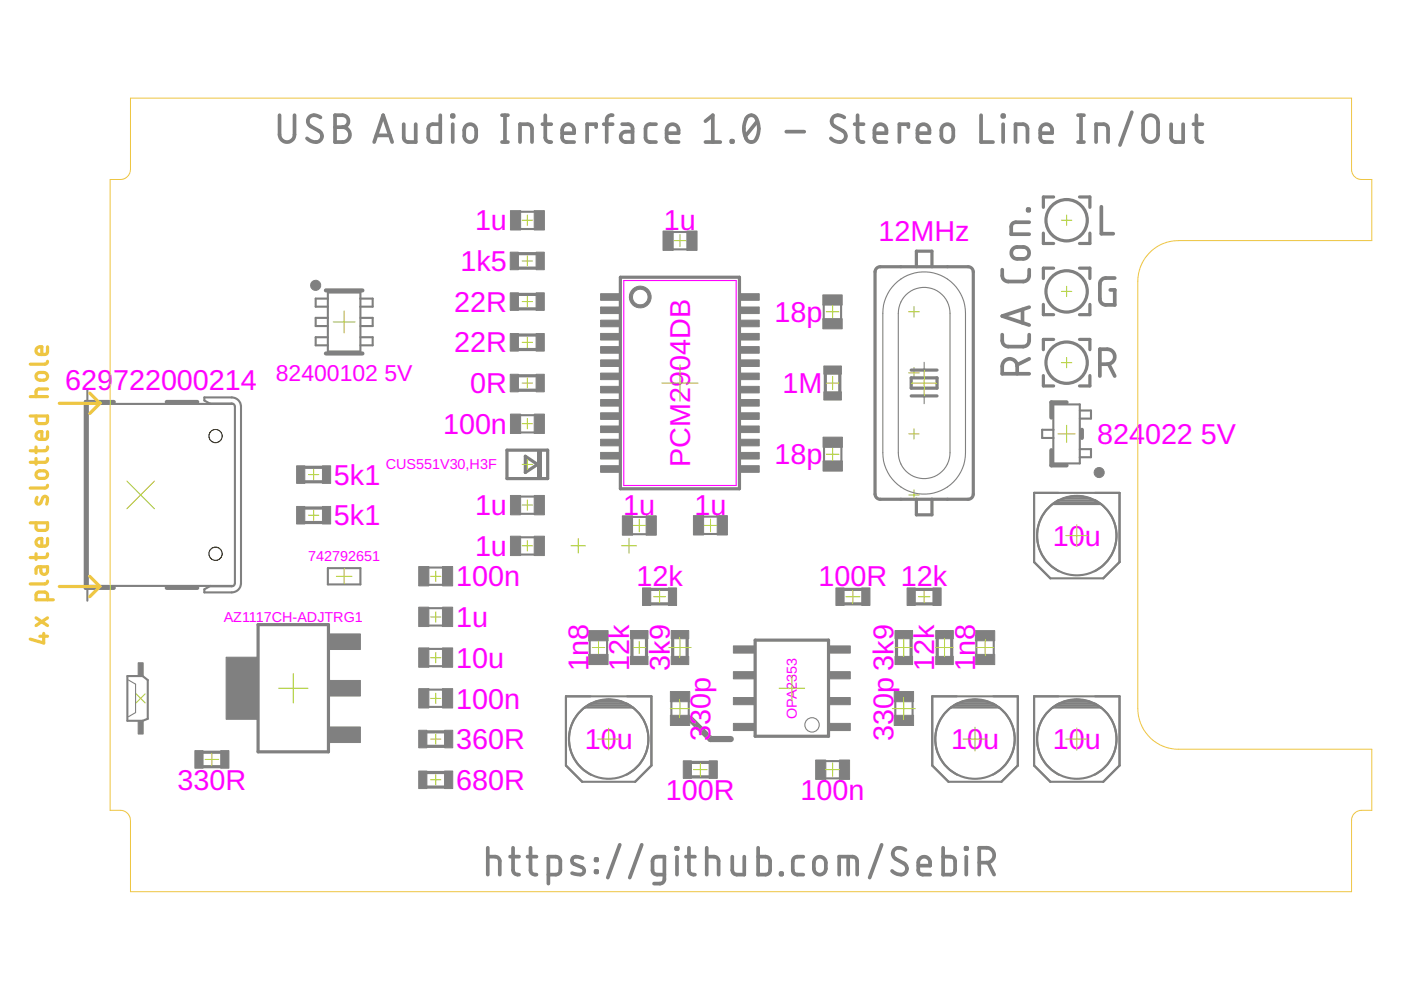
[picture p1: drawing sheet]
<svg xmlns="http://www.w3.org/2000/svg" width="297mm" height="210mm" viewBox="0 0 297 210" stroke-linecap="round" stroke-linejoin="round" font-family="sans-serif">
<g fill="none" stroke="#afd134" stroke-width=".21">
<path d="M110.7 55.3h2.2M110.7 46.7h2.2M111.8 45.6v2.2M111.8 54.2v2.2M142.9 51h2.6M144.2 49.7v2.6M225 46.7h2.2M226.1 45.6v2.2M70.7 68.3h4.6M73 65.9v4.7M110.7 63.9h2.2M110.7 72.6h2.2"/>
<path d="M111.8 62.8v2.2M111.8 71.5v2.2M144.2 77.4v7.6M175.2 66.1h2.7M176.5 64.8v2.6M176.5 79.8v2.8M192.6 66.1h2.3M192.6 79.1h2.3M193.8 65v2.2M193.8 77.9v2.3M195.9 78.4v5.6M225 61.8h2.2"/>
<path d="M225 76.9h2.2M226.1 60.7v2.2M226.1 75.8v2.2M66.5 99.5v2.2M110.7 81.2h2.2M110.7 89.8h2.2M110.7 98.5h2.2M111.8 80.1v2.2M111.8 88.7v2.2M111.8 97.4v2.2M140.3 81.2h7.7M175.1 81.2h2.8"/>
<path d="M175.2 96.3h2.7M176.5 95v2.6M192.7 92h2.2M193.1 81.2h5.7M193.8 90.9v2.2M224.3 92h3.7M226.1 90.2v3.6M26.9 102l5.8 5.9M32.7 102l-5.8 5.9M65.4 109.2h2.2M65.4 100.6h2.2M66.5 108.2v2.1"/>
<path d="M110.7 115.7h2.2M110.7 107.1h2.2M111.8 106v2.2M111.8 114.6v2.2M121.1 115.7h3M122.6 114.2v3.1M131.8 115.7h3.2M133.4 114.1v3.2M134.2 111.4h2.7M135.5 110.1v2.7M149.3 111.4h2.7M150.6 110.1v2.7"/>
<path d="M192.7 104.9h2.2M193.8 103.8v2.2M226 113.6h4.6M228.3 111.3v4.6M71.3 122.2h3.3M73 120.5v3.3M91.3 122.2h2.2M91.3 130.8h2.2M91.3 139.4h2.2M92.4 121.1v2.2M92.4 129.7v2.2M92.4 138.3v2.2"/>
<path d="M125.6 137.3h2.6M126.9 136v2.6M134.2 137.3h2.6M135.5 136v2.6M138.6 126.5h2.5M139.8 125.2v2.6M141.8 137.3h4.7M144.2 134.9v4.7M179.3 126.5h3M180.8 125v3M189.8 137.3h3.7M191.6 135.4v3.8"/>
<path d="M194.7 126.5h2.5M195.9 125.3v2.4M198.4 137.3h3.7M200.3 135.4v3.8M207.1 137.3h3.6M208.9 135.5v3.6M28.9 147.1l1.9 1.9M30.8 147.1l-1.9 1.9M44.9 159.6v2.9M59.1 145.9h6.2M62.2 142.8v6.2M91.3 148.1h2.2"/>
<path d="M91.3 156.7h2.2M92.4 147v2.2M92.4 155.6v2.2M126.7 156.7h4.7M129.1 154.4v4.6M142.1 150.2h4.1M144.2 148.2v4.1M165.2 145.9h5.4M167.9 143.2v5.4M189.2 150.2h4.9M191.6 147.8v4.9M204.2 156.7h5.1"/>
<path d="M206.7 154.2v5M225.9 156.7h4.8M228.3 154.3v4.8M43.5 161h2.9M91.3 165.3h2.2M92.4 164.2v2.2M147 163.2h2.9M148.5 161.7v2.9M175.1 163.2h2.9M176.5 161.7v2.9"/>
</g>
<g fill="none" stroke="#808080" stroke-width=".78">
<path d="M59.3 24.4v4.2a1.59 1.59 0 0 0 1.6 1.5 1.59 1.59 0 0 0 1.5-1.5v-4.2M67.9 24.9a1.54 1.54 0 0 0-1.6-.5 1.54 1.54 0 0 0-1 1.3l.1 .5 .3 .4 1.9 1.1a1.34 1.34 0 0 1 .4 1.9 1.34 1.34 0 0 1-1.8 .4l-1.1-.7M71 24.4h1.6a1.27 1.27 0 0 1 1.3 1.3 1.27 1.27 0 0 1-1.3 1.3 1.58 1.58 0 0 1 1.6 1.5 1.58 1.58 0 0 1-1.6 1.6h-1.6zM71 27h1.6M79.3 30.1l1.9-5.7 1.9 5.7M79.8 28.7h2.9M85.6 26.3v3.1l.5 .6 .5 .1h1.5v-3.8M93.3 24.4v5.7l-2-.1-.4-.3-.1-.5 .1-2.4 .6-.4 1.8-.1M95.8 24.4h.4v.3h-.4zM96 26.3v3.8M98.7 26.8a1.28 1.28 0 0 1 1.4-.4 1.28 1.28 0 0 1 .9 1.2 2.42 2.42 0 0 1-.4 2.1 1.26 1.26 0 0 1-1.4 .4 1.26 1.26 0 0 1-.8-1.2 2.45 2.45 0 0 1 .3-2.1zM106.4 30.1h1.3"/>
<path d="M106.4 24.4h1.3M107.1 24.4v5.7M110.3 30.1v-3.8l1.8 .1 .6 .4 .1 .5v2.8M115 26.3h1.9M115.6 24.4l.1 5 .4 .6 .8 .1M119.2 28.2h2.5a1.36 1.36 0 0 0-.5-1.6 1.36 1.36 0 0 0-1.7 .2l-.3 .8 .1 2.1 .6 .4h1.8M126.4 27v-.7h-1.9v3.8M128 26.3h1.9M129.9 24.4l-.8 .2-.4 .5-.1 5M131.9 26.3l1.5 .1 .4 .2 .3 .4v3.1h-1.4a1.1 1.1 0 0 1-1.1-1.1 1.1 1.1 0 0 1 1.1-1.1h1.4M139.1 26.3l-1.5 .1-.6 .4-.1 .5 .1 2.4 .6 .4h1.5M141.3 28.2h2.6a1.36 1.36 0 0 0-.5-1.6 1.36 1.36 0 0 0-1.8 .2l-.3 .8 .2 2.1 .5 .4h1.9"/>
<path d="M149.6 30.1h3.1M149.6 25.7l1.5-1.3v5.7M155.1 29.8h.3v.3h-.3zM158.5 24.7a1.29 1.29 0 0 1 1.4-.1 1.29 1.29 0 0 1 .7 1.1 4.1 4.1 0 0 1-.7 4.3 1.3 1.3 0 0 1-1.9-1.1 4.5 4.5 0 0 1 .5-4.2zM160.6 25.7l-2.6 3.2M166.7 27.9h3.8M179 24.9a1.54 1.54 0 0 0-1.6-.5 1.54 1.54 0 0 0-1.1 1.3l.1 .5 .3 .4 2 1.1a1.34 1.34 0 0 1 .4 1.9 1.34 1.34 0 0 1-1.9 .4l-1.1-.7M181.2 26.3h1.9M181.8 24.4l.1 5 .4 .6 .8 .1M185.4 28.2h2.5a1.36 1.36 0 0 0-.5-1.6 1.36 1.36 0 0 0-1.7 .2l-.3 .8 .1 2.1 .6 .4h1.8M192.6 27v-.7h-1.9v3.8M194.5 28.2h2.6a1.36 1.36 0 0 0-.5-1.6 1.36 1.36 0 0 0-1.8 .2l-.3 .8 .1 2.1 .6 .4h1.9"/>
<path d="M199.9 26.8a1.28 1.28 0 0 1 1.4-.4 1.28 1.28 0 0 1 .8 1.2 2.42 2.42 0 0 1-.3 2.1 1.26 1.26 0 0 1-1.4 .4 1.26 1.26 0 0 1-.8-1.2 2.45 2.45 0 0 1 .3-2.1zM208 24.4v5.7h2.5M212.5 24.4h.4v.3h-.4zM212.7 26.3v3.8M215.3 30.1v-3.8l1.8 .1 .6 .4 .1 .5v2.8M220.6 28.2h2.5a1.35 1.35 0 0 0-.5-1.6 1.35 1.35 0 0 0-1.7 .2l-.3 .8 .1 2.1 .6 .4h1.8M228.6 30.1h1.2M228.6 24.4h1.2M229.2 24.4v5.7M232.4 30.1v-3.8l1.8 .1 .6 .4 .1 .5v2.8M240 23.8l-2.6 7M242.9 24.8a1.59 1.59 0 0 1 1.7-.2 1.59 1.59 0 0 1 .9 1.4v2.6a1.59 1.59 0 0 1-1.6 1.5 1.59 1.59 0 0 1-1.5-1.5v-2.9z"/>
<path d="M248.3 26.3v3.1l.3 .4 .7 .3h1.5v-3.8M253 26.3h1.9M253.7 24.4v5l.4 .6 .8 .1M212.5 57.2a2.64 2.64 0 0 0 .3 2l.4 .4 .6 .1h3.4l.7-.5a2.64 2.64 0 0 0 .3-2M214.8 52.7a2.32 2.32 0 0 1 2.1-.3 1.26 1.26 0 0 1 1.3 1.2 1.26 1.26 0 0 1-1.3 1.3 2.32 2.32 0 0 1-2.1-.3l-.4-.8 .1-.6zM217.9 44.3h.3v.4h-.3zM218.2 47.1l-3.1 .1-.4 .2-.3 .7v1.6h3.8M233.5 43.8v5.8h2.5M236.3 58.9l-2.1 .1-.5 .2-.4 .4-.1 4 .3 .6 .4 .3 2.4 .1v-3.1h-.9M212.5 71a2.64 2.64 0 0 0 .3 2l.4 .4 .6 .1h3.1l.6-.1 .4-.4a2.64 2.64 0 0 0 .3-2M215.7 79.2a3.4 3.4 0 0 0-.3-2.5 1.59 1.59 0 0 0-1.8-.5 1.59 1.59 0 0 0-1.1 1.5v1.5h5.7M216.8 65.6v2.9"/>
<path d="M218.2 76.1l-2.5 1.2M218.2 65.1l-5.7 1.9 5.7 1.9M233.2 77.2a3.1 3.1 0 0 0 2.5-.3 1.57 1.57 0 0 0 .6-1.8 1.57 1.57 0 0 0-1.5-1.1h-1.6v5.7M235.1 77.2l1.2 2.5M103.4 179.7v5.7M108.8 179.7v5l.5 .6 .7 .1M112.5 179.7v5l.4 .6 .8 .1M131.4 179.1l-2.5 7M136.1 179.1l-2.6 7M143.4 179.7h.3v.3h-.3zM146.1 179.7v5l.4 .6 .8 .1M149.8 179.7v5.7"/>
<path d="M160.7 179.7v5.7l2.1-.1 .4-.3 .1-.5-.1-2.4-.6-.4-1.9-.1M186.9 179.1l-2.5 7M200 179.7v5.7l2-.1 .4-.3 .1-.5-.1-2.4-.6-.4-1.8-.1M204.7 179.7h.3v.3h-.3zM103.4 181.6l1.9 .1 .5 .4 .2 .5v2.8M108.1 181.6h1.9M111.8 181.6h1.9M116.3 185.4h1.8l.6-.4 .1-.5v-2.1l-.5-.6-2-.2v5.7M123.5 181.9l-.5-.1a1.15 1.15 0 0 0-1.8 .6 .8 .8 0 0 0 .6 .8l1.6 .7a.83 .83 0 0 1 .5 .9 .83 .83 0 0 1-.9 .6l-1.7-.3M126.3 182.1h.3v.3h-.3zM126.3 184.7h.3v.3h-.3zM140.9 185.4h-1.9l-.5-.4-.2-.5 .1-2.1 .4-.6 2.1-.2v4.8l-.2 .5-.3 .3-1.7 .1"/>
<path d="M143.5 181.6v3.8M145.4 181.6h1.9M149.8 181.6l1.9 .1 .5 .4 .2 .5v2.8M155.3 181.6v3.1l.4 .6 .5 .1h1.6v-3.8M165.5 185.1h.3v.3h-.3zM170.3 181.6l-1.7 .2-.4 .3-.1 .5 .1 2.4 .6 .4h1.5M172.9 182.1a1.26 1.26 0 0 1 1.4-.4 1.26 1.26 0 0 1 .8 1.2 2.53 2.53 0 0 1-.3 2.1 1.27 1.27 0 0 1-1.4 .4 1.27 1.27 0 0 1-.8-1.2 2.42 2.42 0 0 1 .3-2.1zM177.9 185.4v-3.8h2.9l.7 .3 .2 .7v2.8M179.8 181.6v3.8M192 180.2a1.55 1.55 0 0 0-1.6-.5 1.55 1.55 0 0 0-1.1 1.3l.4 .9 2 1.2a1.34 1.34 0 0 1 .4 1.8 1.34 1.34 0 0 1-1.9 .4l-1.1-.6M194.7 183.5h2.5a1.35 1.35 0 0 0-.5-1.6 1.35 1.35 0 0 0-1.7 .2l-.3 .8 .1 2.1 .6 .4h1.8M204.9 181.6v3.8"/>
<path d="M207.6 182.9a3.1 3.1 0 0 0 2.5-.3 1.57 1.57 0 0 0 .6-1.8 1.57 1.57 0 0 0-1.5-1.1h-1.6v5.7M209.5 182.9l1.3 2.5"/>
</g>
<path d="M146.3 152.4l4.3 4.3h4.3" fill="none" stroke="#808080" stroke-width="1.3"/>
<g fill="none" stroke="#808080" stroke-width=".68">
<path d="M109.9 56.9h3.8M109.9 53.8h3.8M131.5 58.8h25.3v44.8h-25.3zM185.8 56.9l.8-.3h18.7l.7 .3 .3 .5 .1 47.4-.4 .7-.5 .3-18.9 .1-.8-.4-.2-.4-.1-47.5zM194.3 56.6v-3.3h3.3v3.3M221.2 49.4v2.2h2.2M223.4 41.8h-2.2v2.2M223.4 56.9h-2.2v2.2M228.9 41.8h2.2v2.2M228.9 56.9h2.2v2.2M231.1 49.4v2.2h-2.2M109.9 65.5h3.8"/>
<path d="M109.9 62.4h3.8M109.9 74.1h3.8M109.9 71h3.8M109.9 79.7h3.8M175 79.3v3.8M178.1 79.3v3.8M193.2 78.5h5.5M221.2 64.5v2.2h2.2M221.2 79.6v2.2h2.2M223.4 72h-2.2v2.1M228.9 72h2.2v2.1M231.1 64.5v2.2h-2.2"/>
<path d="M231.1 79.6v2.2h-2.2M64.6 99.1h3.8M107.5 95.4h8.6v6.1h-8.6zM109.9 82.7h3.8M111.4 96.7l2.6 1.8-2.6 1.7zM193.2 80.1h5.5v2.2h-5.5zM193.2 83.9h5.5M64.6 107.7h3.8M64.6 110.8h3.8M64.6 102.2h3.8M194.3 105.9v3.3h3.3v-3.3M54.7 132.4h14.9v27h-14.9z"/>
<path d="M134 135.4v3.7M137.1 135.4v3.7M138 125h3.7M138 128h3.7M142.6 135.4v3.7M145.7 135.4v3.7M160.1 135.7h15.6v20.4h-15.6zM179 125h3.7M179 128h3.7M190.1 135.4v3.7M193.2 135.4v3.7M194.1 125h3.7"/>
<path d="M194.1 128h3.7M198.7 135.4v3.7M201.8 135.4v3.7M43.1 159.5h3.7M90.5 158.2h3.8M90.5 155.2h3.8M43.1 162.6h3.7M90.5 163.8h3.8M90.5 166.9h3.8M146.6 164.7h3.7M146.6 161.6h3.7"/>
<circle cx="226.1" cy="46.7" r="4.4"/>
<circle cx="226.1" cy="61.8" r="4.4"/>
<circle cx="226.1" cy="76.9" r="4.4"/>
</g>
<g fill="#808080" stroke="#808080" stroke-width=".21">
<path d="M134.2 61.3a2.31 2.31 0 0 1 3.6 .6 2.31 2.31 0 0 1-1.5 3.3 2.31 2.31 0 0 1-2.9-2.2h.7a1.65 1.65 0 0 1 2.3-1.6 1.65 1.65 0 0 1 .4 2.8 1.65 1.65 0 0 1-2.7-.9v-.3h-.7a2.33 2.33 0 0 1 .8-1.7z" fill-rule="evenodd"/>
<circle cx="66.9" cy="60.5" r="1.07"/>
<circle cx="233" cy="100.2" r="1.07"/>
</g>
<path d="M69.1 61.6h7.8M69.1 75h7.8M24.1 85.2h-5.9v39.5h5.9M35.3 85.2h6.5M222.9 95.4v3.3h3.2M226.1 85.3h-3.2v3.2M229.4 91.1v1.8M35.3 124.7h6.5" fill="none" stroke="#808080" stroke-width=".87"/>
<g fill="none" stroke="#808080" stroke-width=".23">
<path d="M189.7 60.3a8.8 8.8 0 0 1 9.6-2 8.8 8.8 0 0 1 5.4 8.1v29.6a8.8 8.8 0 0 1-8.8 8.8 8.8 8.8 0 0 1-8.7-8.8v-29.6a8.7 8.7 0 0 1 2.5-6.1zM192.1 62.5a5.5 5.5 0 0 1 6-1.1 5.5 5.5 0 0 1 3.3 5v29.6a5.5 5.5 0 0 1-5.5 5.5 5.5 5.5 0 0 1-5.4-5.5v-29.6l.1-1.2 .4-1.2zM195.9 76.8v1.7M195.9 83.9v1.7M27.2 144.2l1.5 .9v6l-1.5 .9"/>
<circle cx="172.2" cy="153.7" r="1.52"/>
</g>
<g fill="none" stroke="#808080" stroke-width=".44">
<path d="M110.3 48.6h3M110.3 44.9h3M142.6 52.9h3.1M142.6 49.2h3.1M69.5 62h6.9v12.5h-6.9zM69.5 63.3h-2.6v1.7h2.6M69.5 67.4h-2.6v1.7h2.6M69.5 71.5h-2.6v1.7h2.6M76.4 63.3h2.6v1.7h-2.6M76.4 71.5h2.6v1.7h-2.6M76.4 67.4h2.6v1.7h-2.6M174.6 64.6v3"/>
<path d="M178.3 64.6v3M18.5 82.5v44.9M44.5 85.6h4.6l.4 .1 .3 .5v37.5l-.3 .5-.4 .1h-4.6M44.6 85.6l-1.3-.7v-.6h5.8a1.95 1.95 0 0 1 2 1.8v37.6a1.95 1.95 0 0 1-2 1.9h-5.8v-.7l1.3-.7M49.4 85.6h-30.8v38.6h30.8M110.3 91.7h3M110.3 88h3M174.7 94.8v3M178.4 94.8v3M223.3 85.7h5.6v12.6h-5.6zM223.3 91.1h-2.3v1.8h2.3M228.9 95.2h2.4v1.7h-2.4"/>
<path d="M228.9 87h2.4v1.8h-2.4M110.3 117.6h3M110.3 113.9h3M110.3 108.9h3M110.3 105.3h3M134 113.3h3.1M134 109.6h3.1M149.1 109.5h3.1M149.1 113.2h3.1M219.2 104.5h18.2v14.7l-3.5 3.4h-11.2l-3.5-3.4zM223.2 106.9a8.6 8.6 0 0 1 10.2 0zM223.8 106.5h9"/>
<path d="M224.5 106.1h7.6M224.5 106a8.5 8.5 0 0 0 0 15.1M225.5 105.7h5.6M227.2 105.3h2.2M232.1 106a8.5 8.5 0 0 1 4.6 7.6 8.5 8.5 0 0 1-4.6 7.5M69.5 120.5h6.9v3.4h-6.9zM90.8 120.3h3.1M90.8 124h3.1M90.8 128.9h3.1M90.8 132.6h3.1M90.8 137.6h3.1M125 135.8v3"/>
<path d="M128.7 135.8v3M207 135.8v3M210.7 135.8v3M27 143.3h3.2l1.1 .9v8.2l-1.1 .4h-3.2zM90.8 146.2h3.1M90.8 149.9h3.1M90.8 141.2h3.1M120 147.6h18.1v14.7l-3.4 3.5h-11.3l-3.4-3.5zM124 150a8.6 8.6 0 0 1 10.1 0zM124.6 149.6h8.9M125.3 149.2a8.5 8.5 0 0 0-4.7 7.5 8.5 8.5 0 0 0 4.7 7.6M125.4 149.2h7.4"/>
<path d="M126.3 148.8h5.5M128.5 148.4h1.1M132.8 149.2a8.5 8.5 0 0 1 0 15.1M142.3 148.7v3.1M146 148.7v3.1M189.8 148.7v3.1M193.5 148.7v3.1M197.7 147.6h18.1v14.7l-3.5 3.5h-11.2l-3.4-3.5zM201.7 150a8.6 8.6 0 0 1 10.1 0zM202.3 149.6h8.9M202.9 149.2a8.5 8.5 0 0 0-4.6 7.5 8.5 8.5 0 0 0 4.6 7.6M203 149.2h7.4"/>
<path d="M204 148.8h5.4M206.2 148.4h1M210.5 149.2a8.5 8.5 0 0 1 4.6 7.5 8.5 8.5 0 0 1-4.6 7.6M219.2 147.6h18.2v14.7l-3.5 3.5h-11.2l-3.5-3.5zM223.2 150a8.6 8.6 0 0 1 10.2 0zM223.9 149.6h8.8M224.5 149.2a8.5 8.5 0 0 0 0 15.1M224.6 149.2h7.4M225.6 148.8h5.4M227.8 148.4h1M232.1 149.2a8.5 8.5 0 0 1 4.6 7.5 8.5 8.5 0 0 1-4.6 7.6M175 165h3.1"/>
<path d="M175 161.4h3.1"/>
<circle cx="228.3" cy="113.6" r="8.4"/>
<circle cx="129.1" cy="156.7" r="8.4"/>
<circle cx="206.7" cy="156.7" r="8.4"/>
<circle cx="228.3" cy="156.7" r="8.4"/>
</g>
<g fill="#808080" stroke="#808080" stroke-width=".21">
<path d="M157 62.3h4v1.4h-4z"/>
<path d="M127.3 62.3h4.1v1.4h-4.1z"/>
<path d="M127.3 65.1h4.1v1.4h-4.1z"/>
<path d="M127.3 67.9h4.1v1.4h-4.1z"/>
<path d="M157 65.1h4v1.4h-4z"/>
<path d="M157 67.9h4v1.4h-4z"/>
<path d="M157 70.7h4v1.4h-4z"/>
<path d="M157 73.5h4v1.4h-4z"/>
<path d="M157 76.3h4v1.4h-4z"/>
<path d="M157 79.1h4v1.4h-4z"/>
<path d="M157 81.9h4v1.4h-4z"/>
<path d="M157 84.7h4v1.4h-4z"/>
<path d="M157 87.5h4v1.4h-4z"/>
<path d="M157 90.3h4v1.4h-4z"/>
<path d="M157 93.1h4v1.4h-4z"/>
<path d="M157 95.9h4v1.4h-4z"/>
<path d="M157 98.7h4v1.4h-4z"/>
<path d="M127.3 70.7h4.1v1.4h-4.1z"/>
<path d="M127.3 73.5h4.1v1.4h-4.1z"/>
<path d="M127.3 76.3h4.1v1.4h-4.1z"/>
<path d="M127.3 79.1h4.1v1.4h-4.1z"/>
<path d="M127.3 81.9h4.1v1.4h-4.1z"/>
<path d="M127.3 84.7h4.1v1.4h-4.1z"/>
<path d="M127.3 87.5h4.1v1.4h-4.1z"/>
<path d="M127.3 90.3h4.1v1.4h-4.1z"/>
<path d="M127.3 93.1h4.1v1.4h-4.1z"/>
<path d="M127.3 95.9h4.1v1.4h-4.1z"/>
<path d="M127.3 98.7h4.1v1.4h-4.1z"/>
<path d="M62.9 107.4h1.7v3.7h-1.7z"/>
<path d="M68.4 107.4h1.7v3.7h-1.7z"/>
<path d="M62.9 98.8h1.7v3.7h-1.7z"/>
<path d="M68.4 98.8h1.7v3.7h-1.7z"/>
<path d="M175.9 153.4h4.4v1.5h-4.4z"/>
<path d="M175.9 147.9h4.4v1.5h-4.4z"/>
<path d="M175.9 142.4h4.4v1.5h-4.4z"/>
<path d="M175.9 136.9h4.4v1.6h-4.4z"/>
<path d="M155.5 153.4h4.4v1.5h-4.4z"/>
<path d="M155.5 147.9h4.4v1.5h-4.4z"/>
<path d="M155.5 142.4h4.4v1.5h-4.4z"/>
<path d="M155.5 136.9h4.4v1.6h-4.4z"/>
<path d="M177.2 124.7h1.8v3.7h-1.8z"/>
<path d="M182.7 124.7h1.7v3.7h-1.7z"/>
<path d="M150.3 161.3h1.8v3.7h-1.8z"/>
<path d="M144.9 161.3h1.7v3.7h-1.7z"/>
<path d="M192.3 124.7h1.8v3.7h-1.8z"/>
<path d="M197.8 124.7h1.7v3.7h-1.7z"/>
<path d="M141.7 124.7h1.7v3.7h-1.7z"/>
<path d="M136.2 124.7h1.8v3.7h-1.8z"/>
<path d="M198.4 133.7h3.7v1.7h-3.7z"/>
<path d="M198.4 139.2h3.7v1.7h-3.7z"/>
<path d="M133.7 133.7h3.7v1.7h-3.7z"/>
<path d="M133.7 139.2h3.7v1.7h-3.7z"/>
<path d="M189.8 139.2h3.7v1.7h-3.7z"/>
<path d="M189.8 133.7h3.7v1.7h-3.7z"/>
<path d="M142.3 139.2h3.7v1.7h-3.7z"/>
<path d="M142.3 133.7h3.7v1.7h-3.7z"/>
<path d="M189.6 146.6h4.1v2.2h-4.1z"/>
<path d="M189.6 151.7h4.1v2.1h-4.1z"/>
<path d="M142.1 146.6h4.1v2.2h-4.1z"/>
<path d="M142.1 151.7h4.1v2.1h-4.1z"/>
<path d="M206.8 138.7h4.1v2.2h-4.1z"/>
<path d="M206.8 133.7h4.1v2.2h-4.1z"/>
<path d="M124.8 138.7h4.1v2.2h-4.1z"/>
<path d="M124.8 133.7h4.1v2.2h-4.1z"/>
<path d="M145.6 49h2.2v4.1h-2.2z"/>
<path d="M140.6 49h2.1v4.1h-2.1z"/>
<path d="M137 109.4h2.1v4.1h-2.1z"/>
<path d="M132 109.4h2.1v4.1h-2.1z"/>
<path d="M147 109.3h2.2v4.1h-2.2z"/>
<path d="M152.1 109.3h2.1v4.1h-2.1z"/>
<path d="M113.3 113.7h2.1v4.1h-2.1z"/>
<path d="M108.2 113.7h2.2v4.1h-2.2z"/>
<path d="M113.7 62.1h1.7v3.7h-1.7z"/>
<path d="M108.2 62.1h1.7v3.7h-1.7z"/>
<path d="M113.7 70.7h1.7v3.7h-1.7z"/>
<path d="M108.2 70.7h1.7v3.7h-1.7z"/>
<path d="M113.7 53.5h1.7v3.7h-1.7z"/>
<path d="M108.2 53.5h1.7v3.7h-1.7z"/>
<path d="M113.3 44.7h2.1v4.1h-2.1z"/>
<path d="M108.2 44.7h2.2v4.1h-2.2z"/>
<path d="M174.7 77.6h3.7v1.7h-3.7z"/>
<path d="M174.7 83.1h3.7v1.7h-3.7z"/>
<path d="M174.5 92.7h4.1v2.1h-4.1z"/>
<path d="M174.5 97.7h4.1v2.2h-4.1z"/>
<path d="M174.5 67.6h4.1v2.1h-4.1z"/>
<path d="M174.5 62.5h4.1v2.2h-4.1z"/>
<path d="M47.9 139.3h6.6v13.2h-6.6z"/>
<path d="M69.8 154.1h6.6v3.3h-6.6z"/>
<path d="M69.8 134.4h6.6v3.3h-6.6z"/>
<path d="M69.8 144.3h6.6v3.3h-6.6z"/>
<path d="M88.8 120.1h2.1v4.1h-2.1z"/>
<path d="M93.8 120.1h2.2v4.1h-2.2z"/>
<path d="M88.8 128.7h2.1v4.1h-2.1z"/>
<path d="M93.8 128.7h2.2v4.1h-2.2z"/>
<path d="M88.8 146h2.1v4.1h-2.1z"/>
<path d="M93.8 146h2.2v4.1h-2.2z"/>
<path d="M88.8 137.4h2.1v4.1h-2.1z"/>
<path d="M93.8 137.4h2.2v4.1h-2.2z"/>
<path d="M94.3 154.8h1.7v3.8h-1.7z"/>
<path d="M88.8 154.8h1.7v3.8h-1.7z"/>
<path d="M88.8 163.5h1.7v3.7h-1.7z"/>
<path d="M94.3 163.5h1.7v3.7h-1.7z"/>
<path d="M113.3 87.8h2.1v4.1h-2.1z"/>
<path d="M108.2 87.8h2.2v4.1h-2.2z"/>
<path d="M113.7 79.4h1.7v3.7h-1.7z"/>
<path d="M108.2 79.4h1.7v3.7h-1.7z"/>
<path d="M114 95.4h.8v6.1h-.8z"/>
<path d="M113.3 105.1h2.1v4.1h-2.1z"/>
<path d="M108.2 105.1h2.2v4.1h-2.2z"/>
<path d="M178 161.1h2.1v4.1h-2.1z"/>
<path d="M172.9 161.1h2.2v4.1h-2.2z"/>
<path d="M29.3 152.9h1.1v2.7h-1.1z"/>
<path d="M29.3 140.5h1.1v2.7h-1.1z"/>
<path d="M46.8 159.2h1.7v3.7h-1.7z"/>
<path d="M41.3 159.2h1.8v3.7h-1.8z"/>
</g>
<path d="M132.2 59.5h23.9v43.4h-23.9z" fill="none" stroke="#f0f" stroke-width=".23"/>
<g fill="none" stroke="#eec643" stroke-width=".21">
<path d="M27.7 20.8h258.9v15.1a2.11 2.11 0 0 0 2.1 2.2h2.2v12.9h-41a8.6 8.6 0 0 0-8.7 8.6v90.6a8.7 8.7 0 0 0 8.7 8.7h41v12.9h-2.2a2.15 2.15 0 0 0-2.1 2.2v15.1h-258.9v-15.1a2.15 2.15 0 0 0-2.2-2.2h-2.2v-133.7h2.2a2.15 2.15 0 0 0 2.2-2.2z"/>
<circle cx="45.7" cy="92.5" r="1.4"/>
</g>
<g fill="none" stroke="#eec643" stroke-width=".68">
<path d="M7.8 79.2a1.62 1.62 0 0 1 1.7-.2 .81 .81 0 0 1 .6 .9 .81 .81 0 0 1-.8 .7 1.5 1.5 0 0 1-1.5-.3l-.2-.4zM10.1 76.6l-.1 .4-.3 .2h-3.3M10.1 73.5l-.1 1.4-.3 .2-1.3 .1a.86 .86 0 0 1-.7-1.1 .86 .86 0 0 1 1.2-.6v1.7M6.4 88.2h3.7l-.1 1.4-.5 .2-1.6-.1-.2-.3-.1-1.2M6.4 84.1h3.7M7.6 94.8v1.2M7.6 97.2v1.2M10.1 97.2l-.1 .6-.3 .2h-3.3M10.1 94.8l-.1 .5-.3 .2-3.3 .1M10.1 91.5v1.2l-.3 .3-1.4 .2a.86 .86 0 0 1-.7-1.1 .86 .86 0 0 1 1.2-.6v1.7M10.1 82.5l-2.2 .1-.2 .3-.1 1.2M12.6 85.5h8.6"/>
<path d="M19 83.4l2.2 2.1M21.2 85.5l-2.2 2.2M6.4 110.8h3.7l-.1 1.4-.5 .3-1.6-.1-.2-.3-.1-1.3M7.6 117.4v1.2M7.8 100.1l.4-.3h1.1a.8 .8 0 0 1 .8 .8 .8 .8 0 0 1-.8 .8h-.9a.8 .8 0 0 1-.7-.4 .8 .8 0 0 1 .1-.9zM7.9 105.5l-.2 .2a.66 .66 0 0 0-.1 .9 .66 .66 0 0 0 .8 .2l.7-1.2a.53 .53 0 0 1 .5-.4 .53 .53 0 0 1 .5 .5l-.2 1.2M10.1 117.4l-.1 .6-.3 .2h-3.3M10.1 114.2v1.2l-.3 .3-1.4 .1a.86 .86 0 0 1-.7-1.1 .86 .86 0 0 1 1.2-.5v1.6M10.1 102.9l-.1 .4-.3 .2h-3.3M7.6 131l2.5 1.6M8.4 134.9h1.7M8.7 120.2v.9a.71 .71 0 0 0 .7 .7 .71 .71 0 0 0 .7-.7v-.9h-2l-.4 .4-.1 1"/>
<path d="M9.3 134.3v2l-2.9-.8M10.1 127.2v-1.2l-.4-.4h-1.6l-.4 .2-.1 1.4h3.7M10.1 123.2l-.1 .4-.3 .2h-3.3M10.1 131l-2.5 1.6M12.6 124.4h8.6M19 122.2l2.2 2.2M21.2 124.4l-2.2 2.1"/>
</g>
<circle cx="45.7" cy="92.5" r="1.4" fill="#fff" stroke="#000" stroke-width=".21"/>
<circle cx="45.7" cy="117.4" r="1.4" fill="none" stroke="#eec643" stroke-width=".21"/>
<circle cx="45.7" cy="117.4" r="1.4" fill="#fff" stroke="#000" stroke-width=".21"/>
<g font-size="6.1" fill="#f0f">
<text x="100.7" y="48.9">1u</text>
<text x="140.8" y="48.9">1u</text>
<text x="186.3" y="51">12MHz</text>
<text x="97.7" y="57.5">1k5</text>
<text x="96.3" y="66.1">22R</text>
<text x="164.2" y="68.3">18p</text>
<text x="96.3" y="74.7">22R</text>
<text x="13.8" y="82.6">629</text>
<text x="24" y="82.6">722000214</text>
<text x="99.7" y="83.4">0R</text>
<text x="165.9" y="83.4">1M</text>
<text x="93.9" y="92">100n</text>
<text x="232.6" y="94.2">824</text>
<text x="242.8" y="94.2">022</text>
<text x="254.6" y="94.2">5V</text>
<text x="146.3" y="99" transform="rotate(-90 146.3 99)">PCM2904DB</text>
<text x="164.2" y="98.5">18p</text>
<text x="70.8" y="102.8">5k1</text>
<text x="70.8" y="111.4">5k1</text>
<text x="100.7" y="109.3">1u</text>
<text x="132.1" y="109.3">1u</text>
<text x="147.2" y="109.3">1u</text>
<text x="100.7" y="117.9">1u</text>
<text x="223.2" y="115.7">10</text>
<text x="230" y="115.7">u</text>
<text x="96.7" y="124.3">100n</text>
<text x="134.9" y="124.3">12k</text>
<text x="173.6" y="124.3">100R 12k</text>
<text x="96.7" y="133">1u</text>
<text x="142" y="135.8" transform="rotate(-90 142 135.8)">9</text>
<text x="96.7" y="141.6">10u</text>
<text x="124.7" y="142.4" transform="rotate(-90 124.7 142.4)">1n8</text>
<text x="133.4" y="142.2" transform="rotate(-90 133.4 142.2)">12k</text>
<text x="142" y="142.2" transform="rotate(-90 142 142.2)">3k</text>
<text x="198.1" y="142.2" transform="rotate(-90 198.1 142.2)">12k</text>
<text x="206.7" y="142.4" transform="rotate(-90 206.7 142.4)">1n8</text>
<text x="96.7" y="150.2">100n</text>
<text x="189.5" y="150.2" transform="rotate(-90 189.5 150.2)">0p 3k9</text>
<text x="96.7" y="158.9">360R</text>
<text x="124" y="158.9">10</text>
<text x="130.8" y="158.9">u</text>
<text x="150.6" y="157" transform="rotate(-90 150.6 157)">330p</text>
<text x="189.5" y="157" transform="rotate(-90 189.5 157)">33</text>
<text x="201.6" y="158.9">10</text>
<text x="208.4" y="158.9">u</text>
<text x="223.2" y="158.9">10</text>
<text x="230" y="158.9">u</text>
<text x="37.6" y="167.5">330R</text>
<text x="96.7" y="167.5">680R</text>
<text x="141.2" y="169.6">100R</text>
<text x="169.7" y="169.6">100n</text>
</g>
<g font-size="4.9" fill="#f0f">
<text x="58.5" y="80.8">82400102</text>
<text x="81.5" y="80.8">5V</text>
</g>
<g font-size="3" fill="#f0f">
<text x="81.8" y="99.5">CUS551V30,H3F</text>
<text x="65.3" y="119">742792651</text>
<text x="47.4" y="131.9">AZ1117CH-ADJTRG1</text>
<text x="169" y="152.4" transform="rotate(-90 169 152.4)">OPA2353</text>
</g>
</svg>
